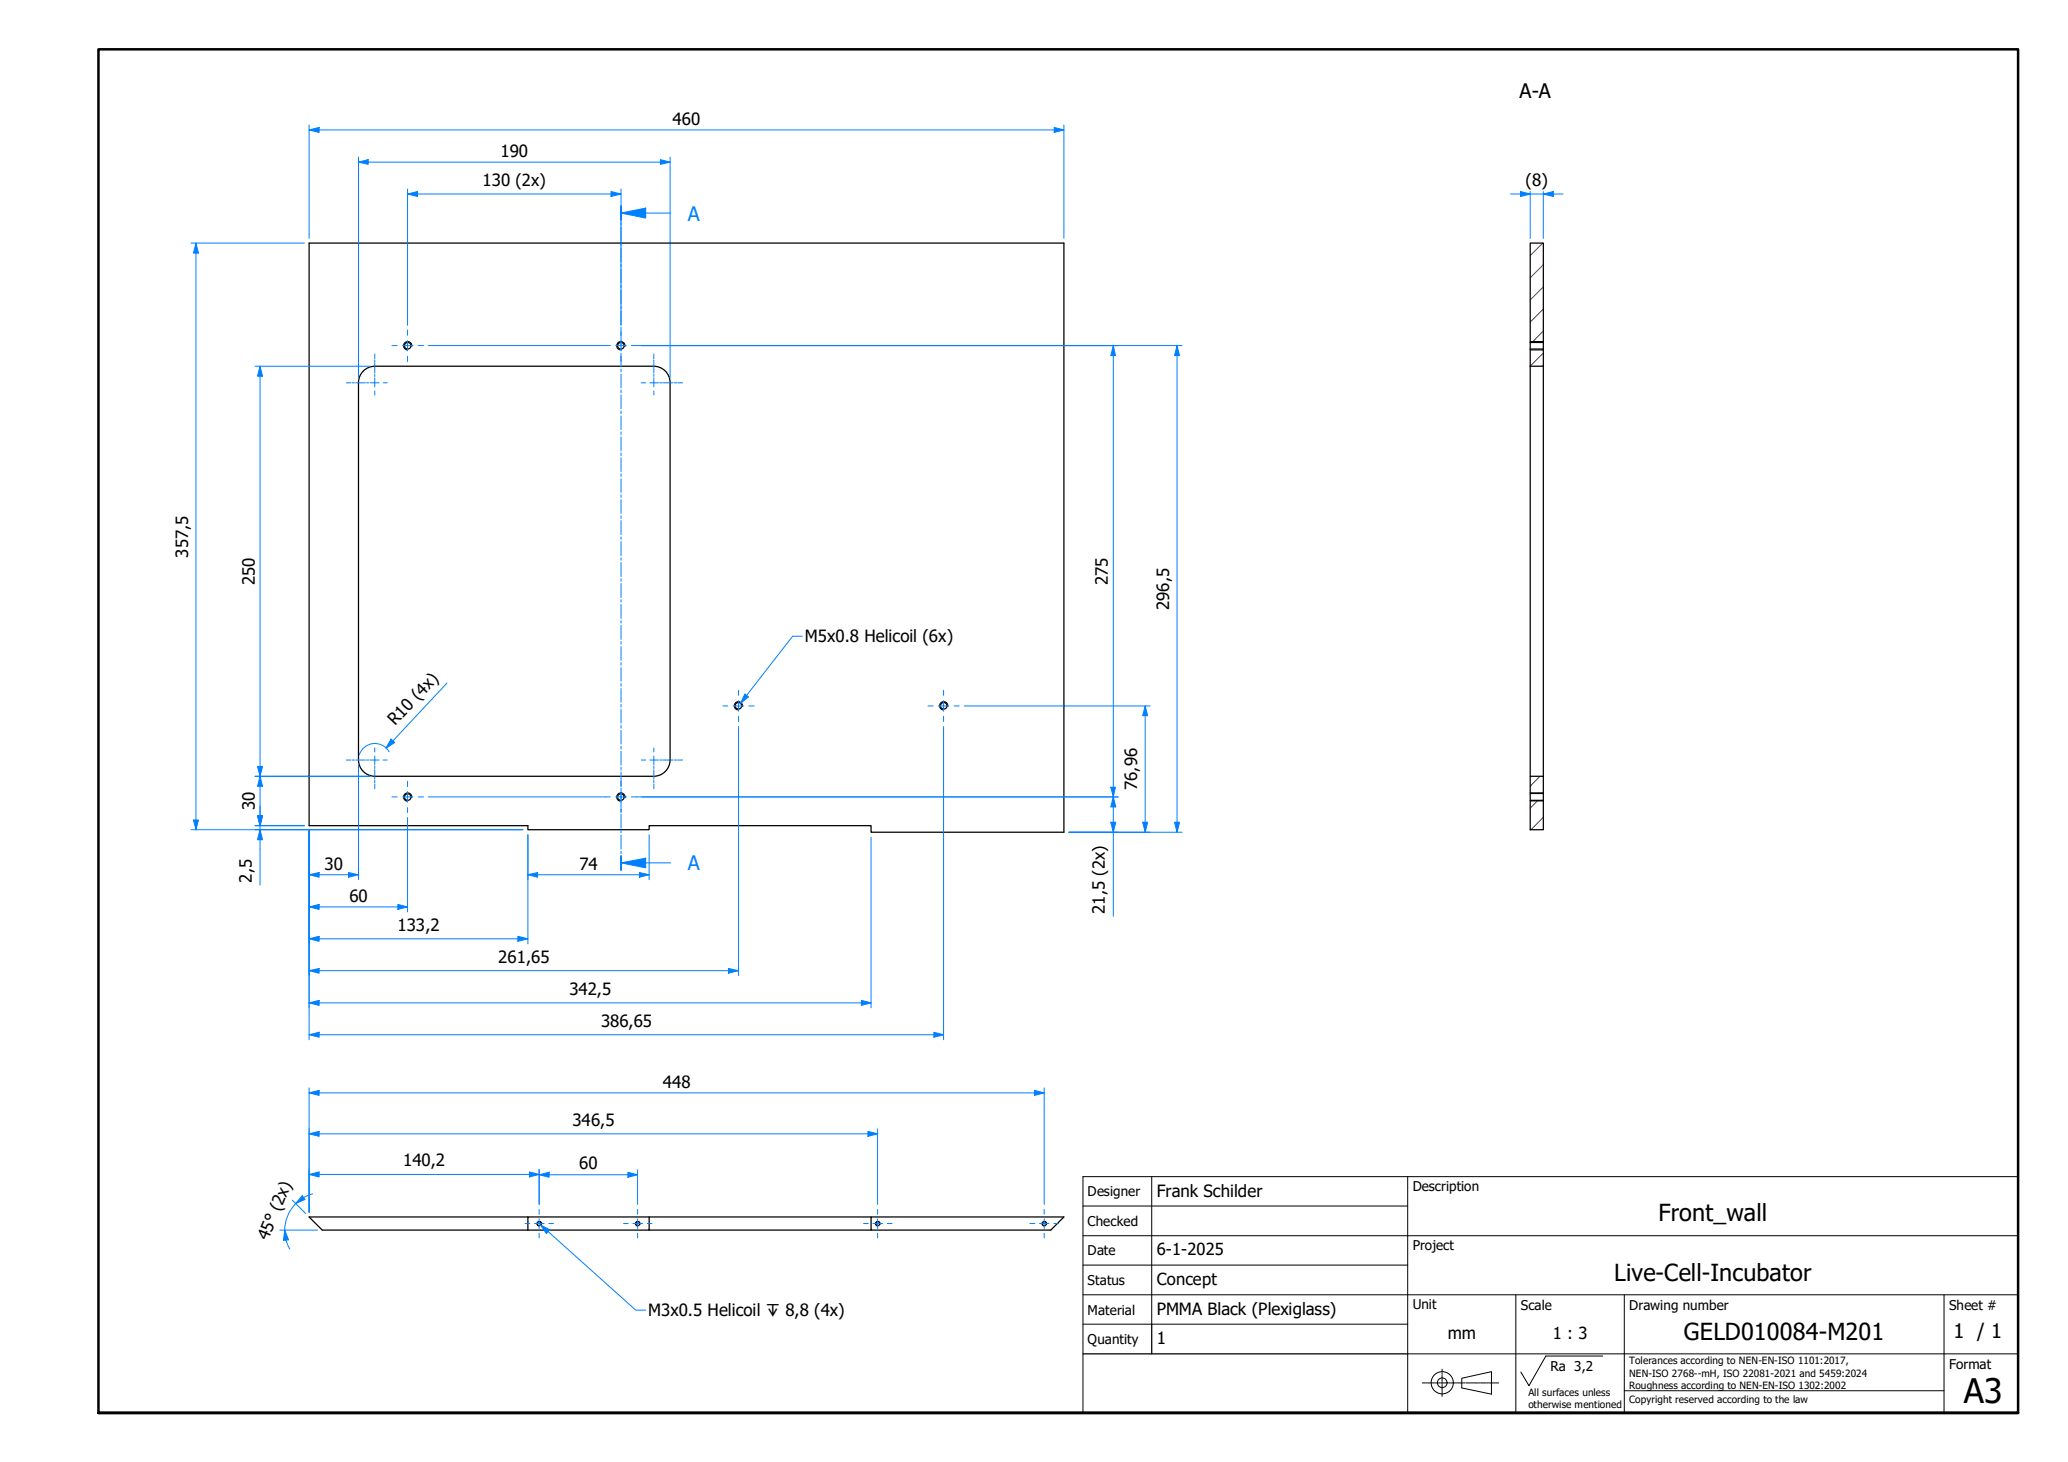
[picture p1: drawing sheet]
<svg xmlns="http://www.w3.org/2000/svg" width="420mm" height="297mm" viewBox="0 0 420 297" stroke-linecap="round" stroke-linejoin="round" font-family="sans-serif">
<!-- layer: Hatch -->
<path d="M313.4 49.4l-2.5 2.5M313.6 58.3l-2.7 2.6M313.6 53.8l-2.7 2.6M313.6 71.7l-2.7 2.7M313.6 67.2l-2.3 2.4M313.6 62.8l-2.7 2.7M312.9 157.7l-2 2.1M312.5 162.6l-1.6 1.6M313.6 166l-2.6 2.6" fill="none" stroke="#f00" stroke-width=".2"/>
<!-- layer: Threads(TU) -->
<g fill="none" stroke="#000" stroke-width=".2">
<path d="M83.7 70.4a.86 .86 0 0 0-.7-1 .86 .86 0 0 0-1 .7 .86 .86 0 0 0 .7 1M127 70.4a.86 .86 0 0 0-.7-1 .86 .86 0 0 0-1 .7 .86 .86 0 0 0 .7 1M310.9 71.1h2.7M310.9 69.4h2.7M150.9 143.5a.86 .86 0 0 0-.7-.9 .86 .86 0 0 0-1 .7 .86 .86 0 0 0 .7 .9M192.6 143.5a.86 .86 0 0 0-.7-.9 .86 .86 0 0 0-1 .7 .86 .86 0 0 0 .7 .9M83.7 162.1a.86 .86 0 0 0-.7-1 .86 .86 0 0 0-1 .7 .86 .86 0 0 0 .7 1M127 162.1a.86 .86 0 0 0-.7-1 .86 .86 0 0 0-1 .7 .86 .86 0 0 0 .7 1M310.9 162.7h2.7M310.9 161.1h2.7M110 248.7a.48 .48 0 0 0-.3-.5 .48 .48 0 0 0-.6 .3 .48 .48 0 0 0 .4 .6M130 248.7a.48 .48 0 0 0-.3-.5 .48 .48 0 0 0-.6 .3 .48 .48 0 0 0 .4 .6"/>
<path d="M178.8 248.7a.48 .48 0 0 0-.4-.5 .48 .48 0 0 0-.5 .3 .48 .48 0 0 0 .4 .6M212.7 248.7a.48 .48 0 0 0-.4-.5 .48 .48 0 0 0-.6 .3 .48 .48 0 0 0 .4 .6"/>
</g>
<!-- layer: Visible Edges(TU) -->
<g fill="none" stroke="#000" stroke-width=".25">
<path d="M62.8 49.4h153.4v119.7h-39.2v-1.3h-45.1v.8h-24.6v-.8h-44.5zM76.1 74.4h56.7a3.3 3.3 0 0 1 3.3 3.4v76.6a3.3 3.3 0 0 1-3.3 3.3h-56.7M76.2 74.4a3.3 3.3 0 0 0-3.4 3.4v76.6a3.3 3.3 0 0 0 3.4 3.3M310.9 70.9h2.7v3.5h-2.7zM310.9 69.6h2.7v-20.2h-2.7v21.5M310.9 74.4v83.3M313.6 74.4v83.3M313.6 69.6v1.3M310.9 157.7h2.7v3.5h-2.7zM310.9 162.6h2.7v6h-2.7zM310.9 161.2v1.4M313.6 161.2v1.4"/>
<path d="M107.3 247.3h-44.5l2.7 2.6h41.8M131.9 247.3h-24.6v2.6M131.9 249.9h45.1M177 247.3h39.2l-2.7 2.6h-36.5zM177 247.3h-45.1v2.6h-24.6"/>
<circle cx="82.8" cy="70.2" r=".67"/>
<circle cx="126.1" cy="70.2" r=".67"/>
<circle cx="150" cy="143.4" r=".67"/>
<circle cx="191.7" cy="143.4" r=".67"/>
<circle cx="82.8" cy="161.9" r=".67"/>
<circle cx="126.1" cy="161.9" r=".67"/>
<circle cx="109.6" cy="248.6" r=".41"/>
<circle cx="129.6" cy="248.6" r=".41"/>
<circle cx="178.3" cy="248.6" r=".41"/>
<circle cx="212.2" cy="248.6" r=".41"/>
</g>
<!-- layer: Section View Lines(TU) -->
<g fill="none" stroke="#0080ff" stroke-width=".2">
<path d="M126.2 41.9v2.8M126.2 45.1v.6M126.2 46.2v2.7M126.2 49.5v.5M126.2 50.4v2.9M126.2 53.7v.5M126.2 54.7v2.8M126.2 58v.5M126.2 58.9v2.9M126.2 62.2v.5M126.2 63.2v2.8M126.2 66.5v.5"/>
<path d="M126.2 67.4v2.9M126.2 70.7v.5M126.2 71.7v2.8M126.2 75v.6M126.2 76v2.8M126.2 79.2v.6M126.2 80.2v2.8M126.2 83.5v.6M126.2 84.5v2.8M126.2 87.7v.6M126.2 88.8v2.8M126.2 92v.6"/>
<path d="M126.2 93v2.8M126.2 96.3v.5M126.2 97.3v2.8M126.2 100.5v.6M126.2 101.5v2.8M126.2 104.8v.5M126.2 105.8v2.8M126.2 109.1v.5M126.2 110v2.9M126.2 113.3v.5M126.2 114.3v2.8M126.2 117.6v.5"/>
<path d="M126.2 118.5v2.9M126.2 121.8v.6M126.2 122.8v2.9M126.2 126.1v.5M126.2 127v2.9M126.2 130.4v.5M126.2 131.4v2.8M126.2 134.6v.6M126.2 135.6v2.8M126.2 138.9v.5M126.2 139.9v2.8M126.2 143.1v.6"/>
<path d="M126.2 144.1v2.8M126.2 147.4v.5M126.2 148.4v2.8M126.2 151.6v.6M126.2 152.6v2.8M126.2 155.9v.5M126.2 156.9v2.8M126.2 160.1v.6M126.2 161.1v2.8M126.2 164.5v.5M126.2 165.4v2.9M126.2 168.7v.5"/>
<path d="M126.2 169.7v2.8M126.2 173v.5M126.2 173.9v2.9M126.2 175.3h5"/>
</g>
<path d="M126.2 41.9v2.8M126.2 173.9v2.9" fill="none" stroke="#0080ff" stroke-width=".38"/>
<path d="M126.2 175.3l5-.9v1.9z" fill="#0080ff"/>
<path d="M126.2 43.3h5M126.2 175.3l5-.9v1.9zM131.2 175.3h5.1" fill="none" stroke="#0080ff" stroke-width=".2"/>
<path d="M126.2 43.3l5-1v2z" fill="#0080ff"/>
<path d="M126.2 43.3l5-1v2zM131.2 43.3h5.1" fill="none" stroke="#0080ff" stroke-width=".2"/>
<!-- layer: Visible (ISO) -->
<path d="M20 287.1v-277.1h390v277.1h-390h390" fill="none" stroke="#000" stroke-width=".51"/>
<!-- layer: Sketch Geometry(TU) -->
<g fill="none" stroke="#000" stroke-width=".2">
<path d="M220 239.1h190v48h-190zM234 239.1v29.9M286 239.1v48M220 245h66M220 251.1h190M220 257h66M220 269h66M220 263.1h190M286 275.1h124M308 263.1v24M314.1 275.5h11.5M330 263.1v24"/>
<path d="M395 263.1v24M330 282.6h65"/>
</g>
<path d="M220 275.1h66M234 269v6.1" fill="none" stroke="#000" stroke-width=".25"/>
<!-- layer: Leader Lines(TU) -->
<g fill="none" stroke="#000" stroke-width=".2">
<path d="M314.1 275.5l-3.5 6-1.6-2.7M297 280l6-1.3v4.6l-6-1.3z"/>
<circle cx="293" cy="280.9" r="2.25"/>
<circle cx="293" cy="280.9" r=".98"/>
</g>
<!-- layer: Centerline(TU) -->
<g fill="none" stroke="#000" stroke-width=".2">
<path d="M293 278.2v.6M293 279v.3M293 279.4v1.3M289 281h.5M289.6 281h.3M290 281h1.1M291.2 281h.3M291.6 281h1M292.7 281h.3M293 280.8v.3M293 281.3v1.2M293 282.6v.3"/>
<path d="M293 283.1v.6M293.1 281h1.1M294.3 281h.3M294.7 281h1M295.8 281h.3M296.2 281h1M297.4 281h.2M297.8 281h1M299 281h.2M299.3 281h1.1M300.5 281h.2M300.9 281h1"/>
<path d="M302.1 281h.2M302.5 281h1M303.6 281h.2M304 281h.5"/>
</g>
<!-- layer: Dimensions(TU) -->
<path d="M62.8 26.4h2" fill="none" stroke="#0080ff" stroke-width=".2"/>
<path d="M62.8 26.4l2-.5v1z" fill="#0080ff"/>
<path d="M62.8 26.4l2-.5v1zM214.2 26.4h2" fill="none" stroke="#0080ff" stroke-width=".2"/>
<path d="M214.2 25.9l2 .5-2 .5z" fill="#0080ff"/>
<path d="M62.8 25.4v23M64.8 26.4h149.4M214.2 25.9l2 .5-2 .5zM216.2 25.4v23M313.6 39.4h2" fill="none" stroke="#0080ff" stroke-width=".2"/>
<path d="M313.6 39.4l2-.5v1z" fill="#0080ff"/>
<path d="M308.9 39.4h2M313.6 39.4l2-.5v1z" fill="none" stroke="#0080ff" stroke-width=".2"/>
<path d="M308.9 38.9l2 .5-2 .5z" fill="#0080ff"/>
<path d="M134.2 32.9h1.9M306.9 39.4h2M308.9 38.9l2 .5-2 .5zM310.9 39.4h2.7M310.9 38.9v9.5M313.6 38.9v9.5M315.6 39.4h2" fill="none" stroke="#0080ff" stroke-width=".2"/>
<path d="M134.2 32.4l1.9 .5-1.9 .5z" fill="#0080ff"/>
<path d="M72.8 32.9h2M134.2 32.4l1.9 .5-1.9 .5z" fill="none" stroke="#0080ff" stroke-width=".2"/>
<path d="M72.8 32.9l2-.5v1z" fill="#0080ff"/>
<path d="M72.8 32.9l2-.5v1zM72.8 31.9v44.9M74.8 32.9h59.4M136.1 31.9v44.9M52.8 74.4v2" fill="none" stroke="#0080ff" stroke-width=".2"/>
<path d="M52.8 74.4l.5 2h-1z" fill="#0080ff"/>
<path d="M52.8 74.4l.5 2h-1zM52.8 155.8v1.9" fill="none" stroke="#0080ff" stroke-width=".2"/>
<path d="M52.3 155.8h1l-.5 1.9z" fill="#0080ff"/>
<path d="M51.8 74.4h23.4M52.8 76.4v79.4M51.8 157.7h23.4M52.3 155.8h1l-.5 1.9zM52.8 165.7v2.1" fill="none" stroke="#0080ff" stroke-width=".2"/>
<path d="M52.3 165.7h1l-.5 2.1z" fill="#0080ff"/>
<path d="M52.8 157.7v2.1M52.3 165.7h1l-.5 2.1z" fill="none" stroke="#0080ff" stroke-width=".2"/>
<path d="M52.8 157.7l.5 2.1h-1z" fill="#0080ff"/>
<path d="M51.8 157.7h23.4M52.8 157.7l.5 2.1h-1zM52.8 159.8v5.9M79.8 150.5l-1.4 1.5M51.8 167.8h10" fill="none" stroke="#0080ff" stroke-width=".2"/>
<!-- layer: Center Mark(TU) -->
<g fill="none" stroke="#0080ff" stroke-width=".2">
<path d="M70.4 77.8h.9M71.6 77.8h.4M72.3 77.8h1.9M74.5 77.8h.4M75.2 77.8h1.8M76.1 71.9v1M76.1 73.1v.5M76.1 73.8v2M76.1 76.1v.4M76.1 76.8v1.8M76.1 79.4v.8M77.9 77.8h.8"/>
<path d="M79.6 70.2h1.1M81.8 70.2h2.1M82.8 67v1.1M82.8 69.2v2.1M82.8 72.4v1.1M85 70.2h1M123 70.2h1M125.1 70.2h2.2M126.2 67v1.1M126.2 69.2v2.1M126.2 72.4v1.1M128.3 70.2h1"/>
<path d="M130.3 77.8h.9M132 77.8h1.8M132.8 71.9v1M132.8 73.1v.5M132.8 73.8v2M132.8 76.1v.4M132.8 76.8v1.8M132.8 79.4v.8M134 77.8h.6M134.7 77.8h2M137 77.8h.5M137.7 77.8h1"/>
<path d="M70.4 154.4h.9M71.6 154.4h.4M72.3 154.4h1.9M74.5 154.4h.4M75.2 154.4h1.8M76.1 151.9v.9M76.1 153.6v1.8M76.1 155.6v.5M76.1 156.4v1.9M76.1 158.5v.6M76.1 159.3v1M77.9 154.4h.8"/>
<path d="M82.8 158.7v1.1M126.2 158.7v1.1M130.3 154.4h.9M132 154.4h1.8M132.8 151.9v.9M132.8 153.6v1.8M132.8 155.6v.5M132.8 156.4v1.9M132.8 158.5v.6M132.8 159.3v1M134 154.4h.6M134.7 154.4h2"/>
<path d="M137 154.4h.5M137.7 154.4h1M146.9 143.4h1M149 143.4h2.1M150.1 140.3v1M150.1 142.4v2.1M150.1 145.5v1.1M152.1 143.4h1.1M188.5 143.4h1.1M190.6 143.4h2.2M191.7 140.3v1M191.7 142.4v2.1"/>
<path d="M191.7 145.5v1.1M193.9 143.4h1M79.6 161.9h1.1M81.8 161.9h2.1M82.8 160.8v2.2M82.8 164.1v1M85 161.9h1M123 161.9h1M125.1 161.9h2.2M126.2 160.8v2.2M126.2 164.1v1M128.3 161.9h1"/>
</g>
<!-- layer: Dimensions(TU) -->
<path d="M79.4 150.2l.8 .7-1.8 1.1z" fill="#0080ff"/>
<path d="M90.8 138.8l-11 11.7M79.1 152.7a3.3 3.3 0 0 0-3.3-1.6 3.3 3.3 0 0 0-2.8 2.3M79.4 150.2l.8 .7-1.8 1.1zM52.8 165.7v2.1" fill="none" stroke="#0080ff" stroke-width=".2"/>
<path d="M52.3 165.7h1l-.5 2.1z" fill="#0080ff"/>
<path d="M52.3 165.7h1l-.5 2.1zM52.8 168.6v2" fill="none" stroke="#0080ff" stroke-width=".2"/>
<path d="M52.8 168.6l.5 2h-1z" fill="#0080ff"/>
<path d="M39.8 166.6v2M51.8 167.8h10M51.8 168.6h54.4M52.8 168.6l.5 2h-1zM52.8 163.8v1.9M52.8 167.8v.8M52.8 170.6v9.2" fill="none" stroke="#0080ff" stroke-width=".2"/>
<path d="M39.3 166.6h1l-.5 2z" fill="#0080ff"/>
<path d="M39.8 49.4v2M39.3 166.6h1l-.5 2z" fill="none" stroke="#0080ff" stroke-width=".2"/>
<path d="M39.8 49.4l.5 2h-1z" fill="#0080ff"/>
<path d="M38.8 49.4h23M39.8 49.4l.5 2h-1zM39.8 51.4v115.2M232.7 143.4v2M38.8 168.6h67.4" fill="none" stroke="#0080ff" stroke-width=".2"/>
<path d="M232.7 143.4l.5 2h-1z" fill="#0080ff"/>
<path d="M232.7 143.4l.5 2h-1zM232.7 167.1v2" fill="none" stroke="#0080ff" stroke-width=".2"/>
<path d="M232.2 167.1h1l-.5 2z" fill="#0080ff"/>
<path d="M195.9 143.4h37.8M232.7 145.4v21.7M217.2 169.1h16.5M226.2 161.9v2M232.2 167.1h1l-.5 2z" fill="none" stroke="#0080ff" stroke-width=".2"/>
<path d="M226.2 161.9l.5 2h-1z" fill="#0080ff"/>
<path d="M226.2 161.9l.5 2h-1zM226.2 167.1v2" fill="none" stroke="#0080ff" stroke-width=".2"/>
<path d="M225.7 167.1h1l-.5 2z" fill="#0080ff"/>
<path d="M239.1 70.2v2M130.4 161.9h96.8M217.2 169.1h10M225.7 167.1h1l-.5 2zM226.2 163.9v3.2M226.2 169.1v17.1" fill="none" stroke="#0080ff" stroke-width=".2"/>
<path d="M239.1 70.2l.5 2h-1z" fill="#0080ff"/>
<path d="M239.1 70.2l.5 2h-1zM239.1 167.1v2" fill="none" stroke="#0080ff" stroke-width=".2"/>
<path d="M238.6 167.1h1l-.5 2z" fill="#0080ff"/>
<path d="M82.8 39.4h2M130.4 70.2h109.8M239.1 72.2v94.9M217.2 169.1h23M238.6 167.1h1l-.5 2z" fill="none" stroke="#0080ff" stroke-width=".2"/>
<path d="M82.8 39.4l2-.5v1z" fill="#0080ff"/>
<path d="M82.8 39.4l2-.5v1zM124.1 39.4h2.1" fill="none" stroke="#0080ff" stroke-width=".2"/>
<path d="M124.1 38.9l2.1 .5-2.1 .5z" fill="#0080ff"/>
<path d="M82.8 38.4v27.7M84.8 39.4h39.3M124.1 38.9l2.1 .5-2.1 .5zM126.2 38.4v27.7M226.2 70.2v2" fill="none" stroke="#0080ff" stroke-width=".2"/>
<path d="M226.2 70.2l.4 2h-.9z" fill="#0080ff"/>
<path d="M226.2 70.2l.4 2h-.9zM226.2 159.9v2" fill="none" stroke="#0080ff" stroke-width=".2"/>
<path d="M225.7 159.9h.9l-.4 2z" fill="#0080ff"/>
<path d="M87 70.2h36M129.3 70.2h97.8M226.2 72.2v87.7M225.7 159.9h.9l-.4 2zM70.8 177.7h2M87 161.9h36M129.3 161.9h97.8" fill="none" stroke="#0080ff" stroke-width=".2"/>
<path d="M70.8 177.3l2 .4-2 .5z" fill="#0080ff"/>
<path d="M62.8 177.7h2M70.8 177.3l2 .4-2 .5z" fill="none" stroke="#0080ff" stroke-width=".2"/>
<path d="M62.8 177.7l2-.4v.9z" fill="#0080ff"/>
<path d="M72.8 155.4v23.3M62.8 177.7l2-.4v.9zM62.8 168.8v9.9M64.8 177.7h6M62.8 190.7h2" fill="none" stroke="#0080ff" stroke-width=".2"/>
<path d="M62.8 190.7l2-.5v1z" fill="#0080ff"/>
<path d="M62.8 190.7l2-.5v1zM105.2 190.7h2.1" fill="none" stroke="#0080ff" stroke-width=".2"/>
<path d="M105.2 190.2l2.1 .5-2.1 .5z" fill="#0080ff"/>
<path d="M62.8 168.8v23M107.3 169.6v22.2M107.3 177.7h1.9M64.8 190.7h40.4M105.2 190.2l2.1 .5-2.1 .5z" fill="none" stroke="#0080ff" stroke-width=".2"/>
<path d="M107.3 177.7l1.9-.4v.9z" fill="#0080ff"/>
<path d="M107.3 177.7l1.9-.4v.9zM129.9 177.7h2" fill="none" stroke="#0080ff" stroke-width=".2"/>
<path d="M129.9 177.3l2 .4-2 .5z" fill="#0080ff"/>
<path d="M107.3 169.6v9.1M109.2 177.7h20.7M129.9 177.3l2 .4-2 .5zM131.9 169.6v9.1M175 203.8h2" fill="none" stroke="#0080ff" stroke-width=".2"/>
<path d="M175 203.2l2 .6-2 .5z" fill="#0080ff"/>
<path d="M62.8 203.8h2M175 203.2l2 .6-2 .5z" fill="none" stroke="#0080ff" stroke-width=".2"/>
<path d="M62.8 203.8l2-.6v1.1z" fill="#0080ff"/>
<path d="M62.8 168.8v36M177 170.1v34.7M62.8 203.8l2-.6v1.1zM64.8 203.8h110.2M61.7 243.3l-1.6 1.2" fill="none" stroke="#0080ff" stroke-width=".2"/>
<path d="M61.4 242.9l.6 .8-1.9 .8z" fill="#0080ff"/>
<path d="M57.8 249.9l.3 2.1M61.4 242.9l.6 .8-1.9 .8z" fill="none" stroke="#0080ff" stroke-width=".2"/>
<path d="M57.8 249.9l.8 2-1 .1z" fill="#0080ff"/>
<path d="M62.8 238.6h2M56.8 249.9h7.7M57.8 249.9l.8 2-1 .1zM58.1 251.9l.8 1.9M59.4 243.8l2.7 2.8M60.1 244.5a7.7 7.7 0 0 0-2.3 5.5M63.5 242.6l-1.8 .7" fill="none" stroke="#0080ff" stroke-width=".2"/>
<!-- layer: Center Mark(TU) -->
<g fill="none" stroke="#0080ff" stroke-width=".2">
<path d="M106.7 248.6h.9M108.6 248.6h2M109.5 245.7v1M109.5 247.6v2M109.5 250.6v.9M111.5 248.6h1M126.7 248.6h.9M128.6 248.6h2M129.5 245.7v1M129.5 247.6v2M129.5 250.6v.9M131.5 248.6h1"/>
<path d="M175.5 248.6h.9M177.4 248.6h1.9M178.3 245.7v1M178.3 247.6v2M178.3 250.6v.9M180.3 248.6h.9M209.2 248.6h1M211.2 248.6h1.9M212.2 245.7v1M212.2 247.6v2M212.2 250.6v.9M214.1 248.6h1"/>
</g>
<!-- layer: Dimensions(TU) -->
<path d="M62.8 238.6l2-.5v1z" fill="#0080ff"/>
<path d="M62.8 238.6l2-.5v1zM107.6 238.6h1.9" fill="none" stroke="#0080ff" stroke-width=".2"/>
<path d="M107.6 238.1l1.9 .5-1.9 .5z" fill="#0080ff"/>
<path d="M62.8 237.6v8.7M64.8 238.6h42.8M107.6 238.1l1.9 .5-1.9 .5zM109.5 237.6v7.1M127.6 238.7h1.9" fill="none" stroke="#0080ff" stroke-width=".2"/>
<path d="M127.6 238.2l1.9 .5-1.9 .5z" fill="#0080ff"/>
<path d="M109.5 238.7h2.1M127.6 238.2l1.9 .5-1.9 .5z" fill="none" stroke="#0080ff" stroke-width=".2"/>
<path d="M109.5 238.7l2.1-.5v1z" fill="#0080ff"/>
<path d="M109.5 238.7l2.1-.5v1zM109.5 237.7v7M111.6 238.7h16M129.5 237.7v7M176.3 230.4h2" fill="none" stroke="#0080ff" stroke-width=".2"/>
<path d="M176.3 229.9l2 .5-2 .5z" fill="#0080ff"/>
<path d="M62.8 230.4h2M176.3 229.9l2 .5-2 .5z" fill="none" stroke="#0080ff" stroke-width=".2"/>
<path d="M62.8 230.4l2-.5v1z" fill="#0080ff"/>
<path d="M62.8 230.4l2-.5v1zM62.8 229.3v17M64.8 230.4h111.5M178.3 229.3v15.4M210.2 222h2" fill="none" stroke="#0080ff" stroke-width=".2"/>
<path d="M210.2 221.5l2 .5-2 .6z" fill="#0080ff"/>
<path d="M62.8 222h2M210.2 221.5l2 .5-2 .6z" fill="none" stroke="#0080ff" stroke-width=".2"/>
<path d="M62.8 222l2-.5v1.1z" fill="#0080ff"/>
<path d="M62.8 222l2-.5v1.1zM62.8 221v25.3M64.8 222h145.4M212.2 221v23.7" fill="none" stroke="#0080ff" stroke-width=".2"/>
<!-- layer: Symbols(TU) -->
<path d="M109.9 248.9l1.5 1.3" fill="none" stroke="#0080ff" stroke-width=".2"/>
<path d="M109.9 248.9l1.8 1-.7 .7z" fill="#0080ff"/>
<path d="M151.7 141.3l-1.2 1.6M109.9 248.9l1.8 1-.7 .7zM111.4 250.2l17.8 16h2" fill="none" stroke="#0080ff" stroke-width=".2"/>
<path d="M151.3 141l.8 .6-1.6 1.3z" fill="#0080ff"/>
<path d="M163 129.3h-2l-9.3 12M151.3 141l.8 .6-1.6 1.3z" fill="none" stroke="#0080ff" stroke-width=".2"/>
<!-- layer: Dimensions(TU) -->
<path d="M148 197.2h2.1" fill="none" stroke="#0080ff" stroke-width=".2"/>
<path d="M148 196.8l2.1 .4-2.1 .5z" fill="#0080ff"/>
<path d="M62.8 197.2h2M148 196.8l2.1 .4-2.1 .5z" fill="none" stroke="#0080ff" stroke-width=".2"/>
<path d="M62.8 197.2l2-.4v.9z" fill="#0080ff"/>
<path d="M150.1 147.6v50.6M62.8 168.8v29.4M62.8 197.2l2-.4v.9zM64.8 197.2h83.2M189.7 210.2h2" fill="none" stroke="#0080ff" stroke-width=".2"/>
<path d="M189.7 209.7l2 .5-2 .5z" fill="#0080ff"/>
<path d="M62.8 210.2h2M189.7 209.7l2 .5-2 .5z" fill="none" stroke="#0080ff" stroke-width=".2"/>
<path d="M62.8 210.2l2-.5v1z" fill="#0080ff"/>
<path d="M191.7 147.6v63.7M62.8 168.8v42.5M80.8 184.3h2M62.8 210.2l2-.5v1zM64.8 210.2h124.9" fill="none" stroke="#0080ff" stroke-width=".2"/>
<path d="M80.8 183.8l2 .5-2 .5z" fill="#0080ff"/>
<path d="M62.8 184.3h2M80.8 183.8l2 .5-2 .5z" fill="none" stroke="#0080ff" stroke-width=".2"/>
<path d="M62.8 184.3l2-.5v1z" fill="#0080ff"/>
<path d="M62.8 168.8v16.5M82.8 166.1v19.2M62.8 184.3l2-.5v1zM64.8 184.3h16" fill="none" stroke="#0080ff" stroke-width=".2"/>
<text font-size="6.9" x="399" y="285">A3</text>
<g font-size="4.8">
<text x="336.9" y="248">Front_wall</text>
<text x="328" y="260.3">Live-Cell-Incubator</text>
<text x="342.1" y="272.3">GELD010084-M201</text>
</g>
<g font-size="4.1">
<text x="308.7" y="19.9">A-A</text>
<text x="396.9" y="271.8">1 / 1</text>
</g>
<g font-size="4.1" fill="#0080ff">
<text x="139.8" y="44.8">A</text>
<text x="139.8" y="176.8">A</text>
</g>
<g font-size="3.4">
<text x="136.7" y="25.4">460</text>
<text x="101.7" y="31.9">190</text>
<text x="98" y="37.7">130 (2x)</text>
<text x="309.9" y="37.7">(8)</text>
<text x="38.2" y="113.3" transform="rotate(-90 38.2 113.3)">357,5</text>
<text x="51.8" y="118.9" transform="rotate(-90 51.8 118.9)">250</text>
<text x="225.1" y="118.9" transform="rotate(-90 225.1 118.9)">275</text>
<text x="237.6" y="123.9" transform="rotate(-90 237.6 123.9)">296,5</text>
<text x="163.5" y="130.5">M5x0.8 Helicoil (6x)</text>
<text x="80.3" y="147.6" transform="rotate(-47 80.3 147.6)">R10 (4x)</text>
<text x="231" y="160.5" transform="rotate(-90 231 160.5)">76,96</text>
<text x="51.8" y="164.6" transform="rotate(-90 51.8 164.6)">30</text>
<text x="51.2" y="179.3" transform="rotate(-90 51.2 179.3)">2,5</text>
<text x="65.9" y="176.7">30</text>
<text x="117.7" y="176.8">74</text>
<text x="71" y="183.2">60</text>
<text x="224.5" y="185.7" transform="rotate(-90 224.5 185.7)">21,5 (2x)</text>
<text x="80.8" y="189.2">133,2</text>
<text x="101.2" y="195.6">261,65</text>
<text x="115.7" y="202.1">342,5</text>
<text x="122.1" y="208.6">386,65</text>
<text x="134.7" y="221">448</text>
<text x="116.3" y="228.7">346,5</text>
<text x="81.9" y="237">140,2</text>
<text x="117.7" y="237.6">60</text>
<text x="235" y="243.1">Frank Schilder</text>
<text x="54.5" y="252.2" transform="rotate(-68 54.5 252.2)">45° (2x)</text>
<text x="235" y="255.1">6-1-2025</text>
<text x="235" y="261.1">Concept</text>
<text x="131.7" y="267.4">M3x0.5 Helicoil ↧ 8,8 (4x)</text>
<text x="235" y="267.1">PMMA Black (Plexiglass)</text>
<text x="235" y="273">1</text>
<text x="294.1" y="272">mm</text>
<text x="315.5" y="272.1">1 : 3</text>
</g>
<g font-size="2.7">
<text x="221" y="243.1">Designer</text>
<text x="287" y="242">Description</text>
<text x="221" y="249.1">Checked</text>
<text x="221" y="255.1">Date</text>
<text x="287" y="254">Project</text>
<text x="221" y="261.1">Status</text>
<text x="221" y="267.1">Material</text>
<text x="287" y="266.1">Unit</text>
<text x="309" y="266.1">Scale</text>
<text x="331" y="266.1">Drawing number</text>
<text x="396" y="266.1">Sheet #</text>
<text x="221" y="273.1">Quantity</text>
<text x="315" y="278.6">Ra 3,2</text>
<text x="396" y="278.1">Format</text>
</g>
<g font-size="2">
<text x="331" y="277.2">Tolerances according to NEN-EN-ISO 1101:2017,</text>
<text x="331" y="279.7">NEN-ISO 2768--mH, ISO 22081-2021 and 5459:2024</text>
<text x="310.5" y="283.6">All surfaces unless</text>
<text x="310.5" y="286.1">otherwise mentioned</text>
<text x="331" y="285.1">Copyright reserved according to the law</text>
<text x="331" y="282.1">Roughness according to NEN-EN-ISO 1302:2002</text>
</g>
</svg>
